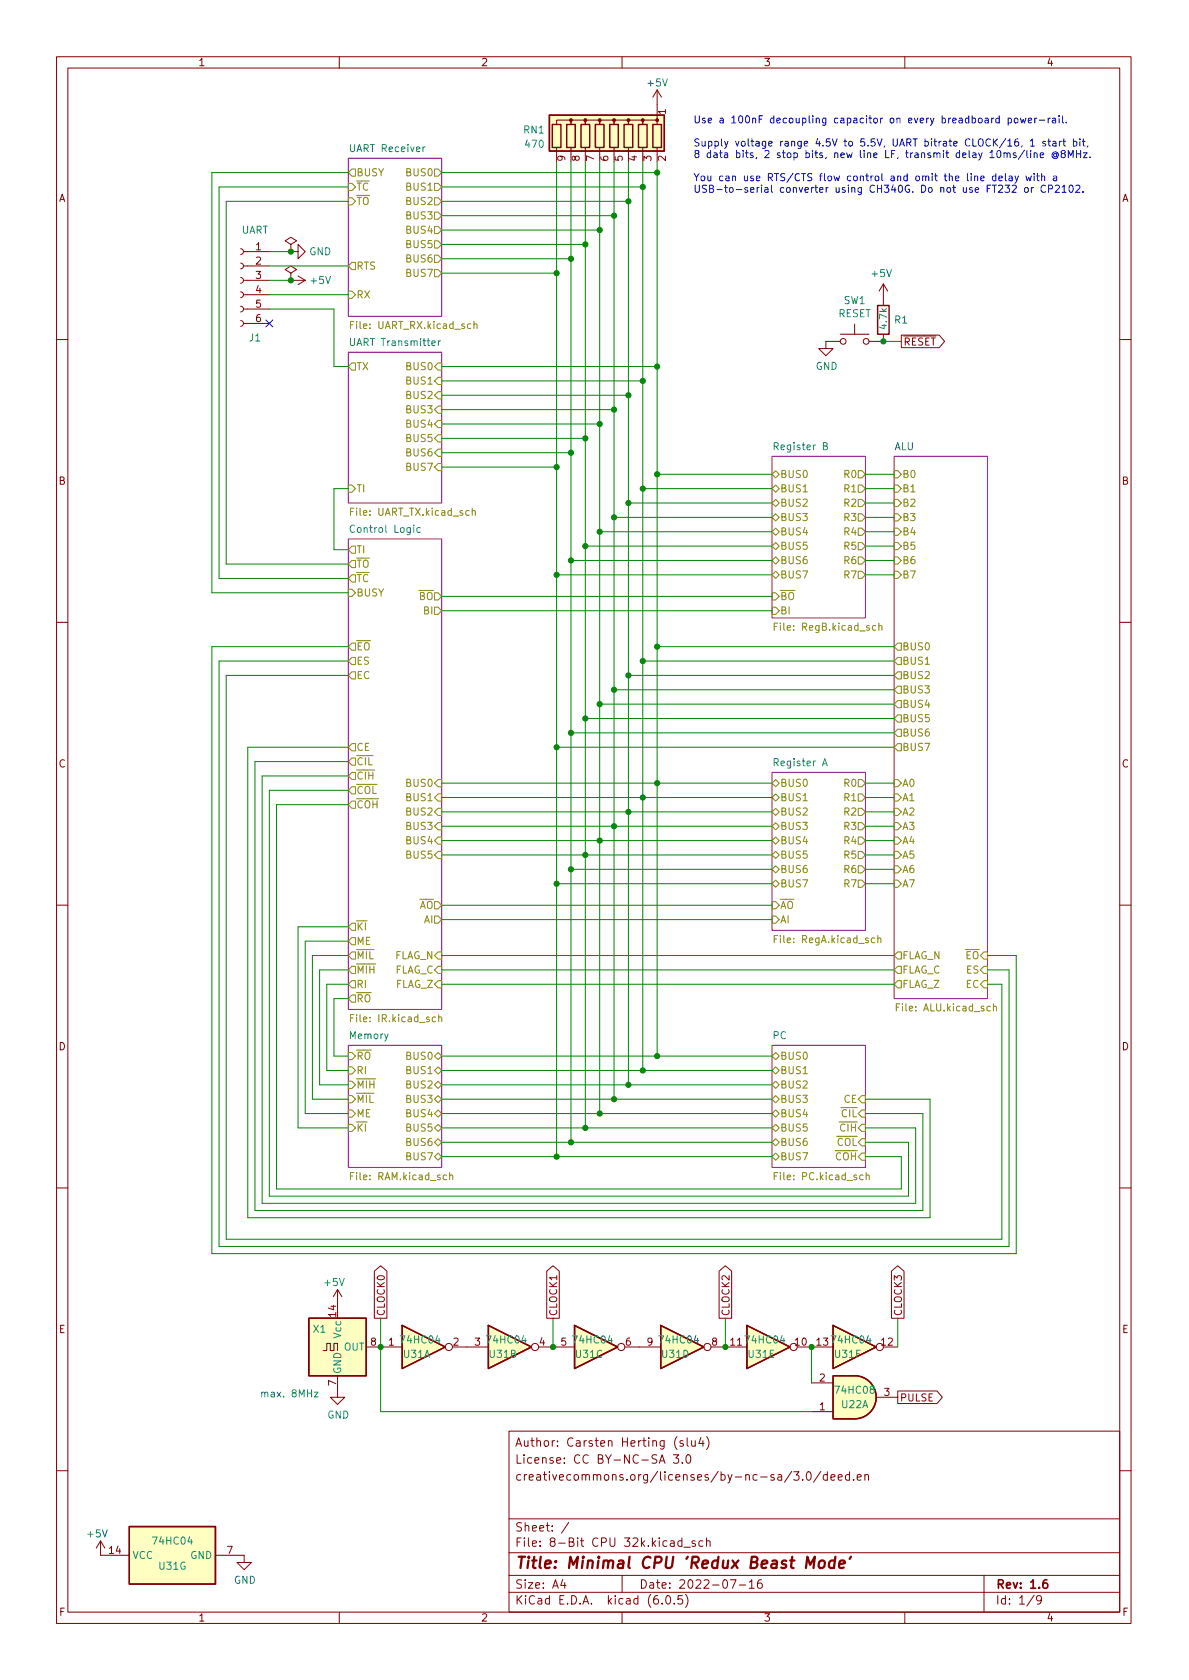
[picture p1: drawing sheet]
<svg xmlns="http://www.w3.org/2000/svg" width="210mm" height="297mm" viewBox="0 0 210 297" stroke-linecap="round" stroke-linejoin="round" font-family="sans-serif">
<g fill="none" stroke="#840000" stroke-width=".18">
<path d="M10 10h190v277h-190zM12 12h186v273h-186zM60 10v2M110 10v2M116.2 15.9l.8 1.3M116.2 15.9v5.1M116.2 15.9l-.8 1.3M160 10v2M98.4 22v-.8h2.6v.8v-.8h2.5v.8v-.8h2.5v.8v-.8h2.6v.8v-.8h2.5v.8v-.8h2.6v.8v-.8h2.5v.8M98.4 26.1v1.2M101 26.1v1.2M103.5 26.1v1.2"/>
<path d="M106 26.1v1.2M108.6 26.1v1.2M111.1 26.1v1.2M113.7 26.1v1.2M116.2 26.1v1.2M42.5 56.7l.4 .1 .2 .4-.2 .3-.4 .2M42.5 54.1l.4 .2 .2 .3-.2 .4-.4 .2M42.5 51.6l.4 .1 .2 .4-.2 .4-.4 .1M42.5 49.1l.4 .1 .2 .4-.2 .3-.4 .2M42.5 46.5l.4 .2 .2 .3-.2 .4-.4 .1M42.5 44l.4 .1 .2 .4-.2 .3-.4 .2M43.1 57.2h4.5"/>
<path d="M43.1 54.6h4.5M43.1 52.1h4.5M43.1 49.6h4.5M43.1 47h4.5M43.1 44.5h4.5M51.4 44.5h1.3v-1.3l1.3 1.3-1.3 1.3v-1.3M51.4 43.2l1.1-.6-1.1-.7-1 .7 1 .6v1.3M51.4 44.5h.1M51.4 48.3l1.1-.6-1.1-.7-1 .7 1 .6v1.3M51.4 49.6h.1M51.4 49.6h2.6M52.7 48.8l1.3 .8"/>
<path d="M54 49.6l-1.3 .7M148.6 59.1h5.1M151.1 57.3v1.8M156.2 50.2v3.8M156.2 59.1v1.3h-2.5M156.2 50.2l.8 1.3M156.2 50.2l-.8 1.3M159.4 59.3h6.7l.9 1.1-.9 1.1h-6.7zM10 60h2M148.6 60.4h-2.6v1.2h1.3l-1.3 1.3-1.2-1.3h1.2M198 60h2M10 110h2"/>
<path d="M198 110h2M10 160h2M198 160h2M10 210h2M198 210h2M57.1 238.8h.7v-1.3h.6v1.3h.7v-1.3h.6v1.3M59.7 228l-.8 1.3M59.7 228v2.5M59.7 228l.8 1.3M64.8 238.2h6.3M66.2 224.8l1.1-1 1.1 1v8.3h-2.2zM80 238.2h6.4"/>
<path d="M95.2 238.2h6.4M96.7 224.8l1.1-1 1.1 1v8.3h-2.2zM110.5 238.2h6.3M125.7 238.2h6.4M127.2 224.8l1.1-1 1.1 1v8.3h-2.2zM141 238.2h6.3M156.2 238.2h2.5M157.6 224.8l1.1-1 1.2 1v8.3h-2.3zM59.7 243.2v3.9h1.3l-1.3 1.2-1.3-1.2h1.3M90 253h108v32h-108zM116.6 258.7l.5-1.5 .5 1.5M116.7 258.3h.7"/>
<path d="M119.1 257.2h.9l-.5 .6 .4 .1v.7l-.2 .1h-.4l-.2-.1M119.7 254a1.72 1.72 0 0 0 0 2.3M120.7 258.6v.1M120.8 254.8l-.4-.1-.2 .2 .1 .2 .5 .2v.3h-.6M121.4 257.4l.3-.2a.81 .81 0 0 1 .5 .6 .81 .81 0 0 1-.3 .8l-.1 .1a.81 .81 0 0 1-.4-1.3zM121.5 254.2v1.3l.2 .2M122.3 254.7l.1 .9 .3 .1 .2-.1M122.9 254.7v1M123.9 254.1l-.3 1.1h.9M124.3 254.7v1M124.9 254a1.72 1.72 0 0 1 0 2.3M143.5 249.6h3.8"/>
<path d="M143.5 244.5h3.8M154.9 247.1h3.8M158.7 245.9h7l.9 1.2-.9 1.1h-7zM10 260h2M17.8 272.5v2.5h5.1M17.8 272.5l-.8 1.2M17.8 272.5l.7 1.2M38.1 275h5.1v1.3h1.2l-1.2 1.2-1.3-1.2h1.3M90 278.5h108M90 274.5h108M90 268.5h108M99.5 279.2l-.3 1.1h.9"/>
<path d="M99.9 279.8v1M100.6 269.1l-1.3 2M110 278.5v3M120.6 272.5l-.4-.1-.3 .3v.4l.1 .2h.6M120.6 271.9v1.5M120.9 273.6h1.2M122.9 272.5l-.3-.1-.2 .2v.2l.5 .2v.3h-.5M124.3 272.5l-.4-.1-.3 .3v.4l.1 .2h.6M124.9 272.6l.3-.2 .3 .1 .1 .9M124.9 271.9v1.5M129.2 279.3h1l-.7 1.5M132.5 279.7l.4-.4v1.5"/>
<path d="M134.7 279.3a.59 .59 0 0 0-.8 .7v.5l.2 .2 .4 .1 .2-.1 .1-.5-.1-.2-.5-.1-.3 .3M140 260.1l-1.3 2M140.4 260.2h.9l-.5 .6 .4 .1v.7l-.2 .1h-.4l-.2-.1M141.9 261.6v.1M142.7 260.4l.2-.2a.81 .81 0 0 1 .6 .6 .81 .81 0 0 1-.3 .8l-.1 .1a.81 .81 0 0 1-.4-1.3zM145.2 260.1l-1.3 2M146.3 260.8l-.4-.1-.3 .3v.4l.1 .2h.6M146.3 260.2v1.5M146.9 261.2l.8-.1-.1-.3-.4-.1-.3 .2 .1 .7h.6M148.2 261.2l.7-.1v-.3l-.5-.1-.2 .2 .1 .7h.6M150.2 260.8l-.4-.1-.3 .3v.4l.2 .2h.5M150.2 260.2v1.5"/>
<path d="M150.9 261.6v.1M151.6 261.2l.7-.1-.1-.3-.4-.1-.2 .2 .1 .7h.5M152.9 260.9l.3-.2 .3 .1 .1 .9M152.9 260.7v1M174 278.5v6.5M198 260h2M60 285v2M90 281.5h108M110 285v2M117.1 283.5v.1M117.9 282.2l.2-.1a.81 .81 0 0 1 .6 .6 .81 .81 0 0 1-.3 .8l-.2 .1a.81 .81 0 0 1-.6-.6 .81 .81 0 0 1 .3-.8zM119.2 283.5v.1"/>
<path d="M120.7 282.1h-.8v.7l.2-.1 .5 .1 .1 .2v.5l-.3 .1-.5-.1M121.2 281.9a1.72 1.72 0 0 1 0 2.3M130.7 280.2h1.2M132.5 280.8h.9M160 285v2M182.9 282l-1.3 2M184.2 282.8l-.3 .2h-.3l-.3-.2 .1-.6 .5-.1 .2 .2a.99 .99 0 0 1-.4 1.3h-.3"/>
<circle cx="149.1" cy="60.4" r=".51"/>
<circle cx="153.2" cy="60.4" r=".51"/>
<circle cx="79.4" cy="238.2" r=".63"/>
<circle cx="94.6" cy="238.2" r=".63"/>
<circle cx="109.9" cy="238.2" r=".63"/>
<circle cx="125.1" cy="238.2" r=".63"/>
<circle cx="140.3" cy="238.2" r=".63"/>
<circle cx="155.6" cy="238.2" r=".63"/>
</g>
<path d="M185.1 279.3a.59 .59 0 0 0-.7 .7v.5l.2 .2 .4 .1 .2-.1 .1-.5-.2-.2-.4-.1-.3 .3" fill="none" stroke="#840000" stroke-width=".3"/>
<path d="M142.5 277.2l.3-2 .5 1.5 .8-1.5-.2 2M144.9 276.1a.52 .52 0 0 1 .6-.2 .52 .52 0 0 1 .4 .4l-.1 .6a.55 .55 0 0 1-.5 .4 .55 .55 0 0 1-.5-.4zM147.6 276a.66 .66 0 0 0-1 .3v.6l.1 .2 .2 .1 .6-.1M147.7 275.2l-.2 2M148.4 276.6l1-.2-.1-.4-.1-.1-.6 .1-.2 1 .2 .2 .6-.1M150.5 275.2l-.3 .4" fill="none" stroke="#840000" stroke-width=".4"/>
<g fill="#fff" stroke="#fff" stroke-width=".18">
<path d="M61.6 95.3h16.5v83.2h-16.5z"/>
<path d="M61.6 62.3h16.5v26.6h-16.5z"/>
<path d="M136.5 184.8h16.5v21.6h-16.5z"/>
<path d="M136.5 136.6h16.5v27.9h-16.5z"/>
<path d="M61.6 28h16.5v27.9h-16.5z"/>
<path d="M158.1 80.7h16.5v95.9h-16.5z"/>
<path d="M136.5 80.7h16.5v28.6h-16.5z"/>
<path d="M61.6 184.8h16.5v21.6h-16.5z"/>
</g>
<path d="M61.6 28h16.5v27.9h-16.5zM61.6 62.3h16.5v26.6h-16.5zM61.6 95.3h16.5v83.2h-16.5zM136.5 80.7h16.5v28.6h-16.5zM158.1 80.7h16.5v95.9h-16.5zM136.5 136.6h16.5v27.9h-16.5zM61.6 184.8h16.5v21.6h-16.5zM136.5 184.8h16.5v21.6h-16.5z" fill="none" stroke="#840084" stroke-width=".18"/>
<g fill="none" stroke="#848400" stroke-width=".18">
<path d="M61.6 35h.6l.7 .6-.7 .6h-.6zM61.6 30.5l.6-.6h.7v1.3h-.7zM61.6 32.4h.6l.7 .7-.7 .6h-.6zM76.8 29.9h.7l.6 .6-.6 .7h-.7zM76.8 32.4h.7l.6 .7-.6 .6h-.7zM76.8 35h.7l.6 .6-.6 .6h-.7zM76.8 37.5h.7l.6 .6-.6 .7h-.7zM61.6 51.5h.6l.7 .6-.7 .6h-.6zM61.6 47l.6-.6h.7v1.3h-.7zM76.8 40h.7l.6 .7-.6 .6h-.7zM76.8 42.6h.7l.6 .6-.6 .7h-.7zM76.8 45.1h.7l.6 .7-.6 .6h-.7z"/>
<path d="M76.8 47.7h.7l.6 .6-.6 .6h-.7zM83.8 57.4l.2-.1h.3l.1 .8M83.8 56.8v1.3M61.6 64.8l.6-.6h.7v1.2h-.7zM77.5 64.2h.6v1.2h-.6l-.7-.6zM77.5 66.7h.6v1.3h-.6l-.7-.7zM77.5 69.3h.6v1.2h-.6l-.7-.6zM77.5 71.8h.6v1.3h-.6l-.7-.7zM77.5 74.3h.6v1.3h-.6l-.7-.6zM77.5 76.9h.6v1.2h-.6l-.7-.6zM77.5 79.4h.6v1.3h-.6l-.7-.7zM61.6 99.7l.6-.6h.7v1.3h-.7z"/>
<path d="M61.6 85.8h.6l.7 .6-.7 .6h-.6zM62.2 96.6h.7v1.2h-.7l-.6-.6zM77.5 82h.6v1.2h-.6l-.7-.6zM83.5 90.4l.2-.1h.3l.1 .8M83.5 89.8v1.3M136.5 86.4l.7-.6 .6 .6-.6 .6zM136.5 88.9l.7-.6 .6 .6-.6 .7zM136.5 91.5l.7-.7 .6 .7-.6 .6zM136.5 94l.7-.6 .6 .6-.6 .7zM136.5 96.6l.7-.7 .6 .7-.6 .6zM136.5 99.1l.7-.6 .6 .6-.6 .6zM137.2 83.2l.6 .7-.6 .6-.7-.6z"/>
<path d="M151.8 83.2h.6l.6 .7-.6 .6h-.6zM151.8 85.8h.6l.6 .6-.6 .6h-.6zM151.8 88.3h.6l.6 .6-.6 .7h-.6zM151.8 90.8h.6l.6 .7-.6 .6h-.6zM151.8 93.4h.6l.6 .6-.6 .7h-.6zM151.8 95.9h.6l.6 .7-.6 .6h-.6zM151.8 98.5h.6l.6 .6-.6 .6h-.6zM158.1 83.2h.6l.7 .7-.7 .6h-.6zM158.1 85.8h.6l.7 .6-.7 .6h-.6zM158.1 88.3h.6l.7 .6-.7 .7h-.6zM158.1 90.8h.6l.7 .7-.7 .6h-.6zM158.1 93.4h.6l.7 .6-.7 .7h-.6z"/>
<path d="M158.1 95.9h.6l.7 .7-.7 .6h-.6zM158.1 98.5h.6l.7 .6-.7 .6h-.6zM61.6 116.9l.6-.7h.7v1.3h-.7zM61.6 104.2h.6l.7 .6-.7 .6h-.6zM62.2 113.7h.7v1.3h-.7l-.6-.7zM62.2 118.8h.7v1.3h-.7l-.6-.7zM62.2 101.6h.7v1.3h-.7l-.6-.6zM76.8 107.4h.7l.6 .6-.6 .6h-.7zM76.8 104.8h.7l.6 .6-.6 .7h-.7zM136.5 101.6l.7-.6 .6 .6-.6 .7zM136.5 107.4h.7l.6 .6-.6 .6h-.7zM136.5 104.8h.7l.6 .6-.6 .7h-.7z"/>
<path d="M136.9 110.8h.4M137.5 110.2h-.6v1.2M151.8 101h.6l.6 .6-.6 .7h-.6zM154.9 110.7l-.4-.1-.2 .2 .1 .6h.5M155.4 110.7l.2-.1 .3 .1 .1 .7M155.4 110.2v1.2M158.1 101h.6l.7 .6-.7 .7h-.6zM158.7 113.7h.7v1.3h-.7l-.6-.7zM158.7 116.2h.7v1.3h-.7l-.6-.6zM158.7 118.8h.7v1.3h-.7l-.6-.7zM61.6 134.7l.6-.7h.7v1.3h-.7zM61.6 139.7l.6-.6h.7v1.3h-.7z"/>
<path d="M62.2 136.6h.7v1.2h-.7l-.6-.6zM62.2 131.5h.7v1.3h-.7l-.6-.7zM77.5 137.8h.6v1.3h-.6l-.7-.6zM136.5 138.5l.7-.7 .6 .7-.6 .6zM151.8 137.8h.6l.6 .7-.6 .6h-.6zM158.1 137.8h.6l.7 .7-.7 .6h-.6zM158.7 121.3h.7v1.3h-.7l-.6-.6zM158.7 123.9h.7v1.2h-.7l-.6-.6zM158.7 126.4h.7v1.3h-.7l-.6-.7zM158.7 128.9h.7v1.3h-.7l-.6-.6zM158.7 131.5h.7v1.3h-.7l-.6-.7zM62.2 141.6h.7v1.3h-.7l-.6-.6z"/>
<path d="M76.8 159.4h.7l.6 .7-.6 .6h-.7zM77.5 140.4h.6v1.2h-.6l-.7-.6zM77.5 142.9h.6v1.3h-.6l-.7-.7zM77.5 145.5h.6v1.2h-.6l-.7-.6zM77.5 148h.6v1.3h-.6l-.7-.7zM77.5 150.5h.6v1.3h-.6l-.7-.6zM136.5 141l.7-.6 .6 .6-.6 .6zM136.5 143.5l.7-.6 .6 .6-.6 .7zM136.5 146.1l.7-.6 .6 .6-.6 .6zM136.5 148.6l.7-.6 .6 .6-.6 .7zM136.5 151.2l.7-.7 .6 .7-.6 .6zM136.5 153.7l.7-.6 .6 .6-.6 .6z"/>
<path d="M136.5 156.2l.7-.6 .6 .6-.6 .7zM136.5 159.4h.7l.6 .7-.6 .6h-.7zM151.8 140.4h.6l.6 .6-.6 .6h-.6zM151.8 142.9h.6l.6 .6-.6 .7h-.6zM151.8 145.5h.6l.6 .6-.6 .6h-.6zM151.8 148h.6l.6 .6-.6 .7h-.6zM151.8 150.5h.6l.6 .7-.6 .6h-.6zM151.8 153.1h.6l.6 .6-.6 .6h-.6zM151.8 155.6h.6l.6 .6-.6 .7h-.6zM158.1 140.4h.6l.7 .6-.7 .6h-.6zM158.1 142.9h.6l.7 .6-.7 .7h-.6zM158.1 145.5h.6l.7 .6-.7 .6h-.6z"/>
<path d="M158.1 148h.6l.7 .6-.7 .7h-.6zM158.1 150.5h.6l.7 .7-.7 .6h-.6zM158.1 153.1h.6l.7 .6-.7 .6h-.6zM158.1 155.6h.6l.7 .6-.7 .7h-.6zM61.6 176.6l.6-.7h.7v1.3h-.7zM61.6 163.9l.6-.7h.7v1.3h-.7zM61.6 168.9l.6-.6h.7v1.3h-.7zM61.6 174l.6-.6h.7v1.3h-.7zM62 180h.4M62.2 170.9h.7v1.2h-.7l-.6-.6zM62.2 165.8h.7v1.2h-.7l-.6-.6zM62.6 179.4h-.6v1.3"/>
<path d="M76.8 162h.7l.6 .6-.6 .6h-.7zM77.5 170.9h.6v1.2h-.6l-.7-.6zM77.5 168.3h.6v1.3h-.6l-.7-.7zM77.5 173.4h.6v1.3h-.6l-.7-.7zM77.6 179.9l.2-.1 .3 .1v.8M77.6 179.4v1.3M136.5 162h.7l.6 .6-.6 .6h-.7zM136.9 166h.4M137.5 165.4h-.6v1.3M154.7 165.9l-.4-.1-.2 .3 .1 .5h.5M155.2 166l.2-.2 .3 .1 .1 .8M155.2 165.4v1.3"/>
<path d="M158.7 170.9h.7v1.2h-.7l-.6-.6zM158.7 173.4h.7v1.3h-.7l-.6-.7zM158.7 168.3h.7v1.3h-.7l-.6-.7zM174 170.9h.6v1.2h-.6l-.6-.6zM174 173.4h.6v1.3h-.6l-.6-.7zM175.1 178l-.3-.1-.3 .2 .1 .6h.5M175.7 178l.2-.1 .3 .1v.7M175.7 177.5v1.2M61.6 186.1h.6l.7 .6-.7 .7h-.6zM61.6 196.3h.6l.7 .6-.7 .6h-.6zM61.6 191.2h.6l.7 .6-.7 .6h-.6zM61.6 198.8h.6l.7 .6-.7 .7h-.6z"/>
<path d="M61.6 193.7h.6l.7 .6-.7 .7h-.6zM61.6 188.6h.6l.7 .7-.7 .6h-.6zM76.8 186.7l.7-.6 .6 .6-.6 .7zM76.8 189.3l.7-.7 .6 .7-.6 .6zM76.8 191.8l.7-.6 .6 .6-.6 .6zM76.8 194.3l.7-.6 .6 .6-.6 .7zM76.8 196.9l.7-.6 .6 .6-.6 .6zM76.8 199.4l.7-.6 .6 .6-.6 .7zM136.5 186.7l.7-.6 .6 .6-.6 .7zM136.5 189.3l.7-.7 .6 .7-.6 .6zM136.5 191.8l.7-.6 .6 .6-.6 .6zM136.5 194.3l.7-.6 .6 .6-.6 .7z"/>
<path d="M136.5 196.9l.7-.6 .6 .6-.6 .6zM136.5 199.4l.7-.6 .6 .6-.6 .7zM151.8 194.3l.6-.6h.6v1.3h-.6zM152.4 196.3h.6v1.2h-.6l-.6-.6zM76.8 202l.7-.7 .6 .7-.6 .6zM76.8 204.5l.7-.6 .6 .6-.6 .6zM79.5 207.9l.2-.2 .3 .1 .1 .8M79.5 207.3v1.3M136.5 202l.7-.7 .6 .7-.6 .6zM136.5 204.5l.7-.6 .6 .6-.6 .6zM136.9 207.9h.4M137.5 207.3h-.6v1.3"/>
<path d="M152.4 201.3h.6v1.3h-.6l-.6-.6zM153.2 207.9l.2-.2 .3 .1v.8M153.2 207.3v1.3"/>
</g>
<path d="M75.2 26l-.4 .2M77.5 60.3v.8M77.9 60.3l-.4 .2M145.6 78.9l.6-.1 .1-.2-.1-.2-.6-.1v1.2h.5l.2-.1v-.3l-.3-.2M74.3 93.3h-.3l-.3 .2 .1 .6h.5M145.4 135.4l.5-1.3 .4 1.3M145.6 135h.6M55.6 246.1h.7l-.7 .9h.7" fill="none" stroke="#008484" stroke-width=".18"/>
<g fill="#ffffc2" stroke="#ffffc2" stroke-width=".18">
<path d="M22.9 269.9h15.2v10.2h-15.2z"/>
<path d="M54.6 233.1h10.2v10.1h-10.2z"/>
<path d="M151.1 243.2a3.8 3.8 0 0 1 3.8 3.9 3.8 3.8 0 0 1-3.8 3.8z"/>
<path d="M147.3 243.2h3.8v7.7h-3.8z"/>
<path d="M132.1 234.4l7.6 3.8-7.6 3.8z"/>
<path d="M147.3 234.4l7.6 3.8-7.6 3.8z"/>
<path d="M71.1 234.4l7.6 3.8-7.6 3.8z"/>
<path d="M86.4 234.4l7.6 3.8-7.6 3.8z"/>
<path d="M116.8 234.4l7.7 3.8-7.7 3.8z"/>
<path d="M101.6 234.4l7.6 3.8-7.6 3.8z"/>
<path d="M97.2 20.4h20.3v6.3h-20.3z"/>
</g>
<g fill="none" stroke="#840000" stroke-width=".25">
<path d="M97.2 20.4h20.3v6.3h-20.3zM97.7 22h1.5v4.1h-1.5zM100.2 22h1.5v4.1h-1.5zM102.7 22h1.6v4.1h-1.6zM105.3 22h1.5v4.1h-1.5zM107.8 22h1.5v4.1h-1.5zM110.4 22h1.5v4.1h-1.5zM112.9 22h1.5v4.1h-1.5zM115.4 22h1.6v4.1h-1.6zM155.2 54h2v5.1h-2zM54.6 233.1h10.2v10.1h-10.2zM71.1 234.4l7.6 3.8-7.6 3.8z"/>
<path d="M86.4 234.4l7.6 3.8-7.6 3.8zM101.6 234.4l7.6 3.8-7.6 3.8zM116.8 234.4l7.7 3.8-7.7 3.8zM132.1 234.4l7.6 3.8-7.6 3.8zM147.3 234.4l7.6 3.8-7.6 3.8zM147.3 243.2h3.8a3.8 3.8 0 0 1 3.8 3.9 3.8 3.8 0 0 1-3.8 3.8h-3.8zM22.9 269.9h15.2v10.2h-15.2z"/>
</g>
<g fill="#840000" stroke="#840000" stroke-width=".18">
<circle cx="116.2" cy="21.2" r=".25"/>
<circle cx="113.7" cy="21.2" r=".25"/>
<circle cx="111.1" cy="21.2" r=".25"/>
<circle cx="108.6" cy="21.2" r=".25"/>
<circle cx="106" cy="21.2" r=".25"/>
<circle cx="103.5" cy="21.2" r=".25"/>
<circle cx="101" cy="21.2" r=".25"/>
</g>
<g fill="none" stroke="#0000c2" stroke-width=".18">
<path d="M173.4 31.5l.6-.1v-.2l-.4-.1-.2 .2 .1 .6h.5M175.7 20.9l-.3 .2M176.1 31.2l-.4-.1-.2 .3 .1 .5h.5M176.1 30.7v1.3M176.6 31.5l.6-.1v-.2l-.4-.1-.2 .2 .1 .6h.5M176.7 21l-.4-.1-.2 .2 .1 .6h.5M176.7 20.5v1.2M177.5 27.1l.2-.1 .3 .1 .1 .8M177.7 32.7h.8l-.4 .5 .4 .1v.6l-.2 .1-.6-.1M177.8 30.7v1.1l.2 .2M178.1 27.2l.2-.2 .3 .1v.8M178.2 25.8h.7"/>
<path d="M178.3 21l.3-.1 .3 .2-.1 .6h-.5M178.3 20.9v1.3M178.5 31.2h.4l.1 .8M179 31.4l-.4 .1-.2 .2 .2 .3 .4-.1M179 32.9l.5-.2 .2 .4-.8 .9h.8M179.5 21l.3-.1 .2 .2v.4l-.2 .2h-.3l-.1-.2zM179.5 31.1l.3 .9M179.7 27.1l-.3-.1-.2 .2v.2l.5 .1v.3h-.5M180 24.6h-.3a.86 .86 0 0 0 0 1.2l.4-.1v-.4l-.2-.3h-.2l-.3 .3M180.1 31.1l-.4 1.2-.2 .1M180.4 20.9l.3 .8 .2-.6 .3 .6 .2-.8M180.7 25.8l-.1 .2"/>
<path d="M181.2 26.5l-1.1 1.7M181.3 33.2h.3l.2 .2v.4l-.2 .2-.3-.1-.1-.1zM181.4 31.1l.3 .9 .2-.6 .2 .6 .3-.9M181.6 26.6v1.1l.2 .2M181.8 21.3l.6-.1v-.2l-.4-.1-.2 .2 .1 .6h.5M182.2 24.9l.4-.3v1.2M182.2 25.8h.7M182.3 26.6v.1M182.3 27v.9M182.4 33.2v.8M182.7 33.2l-.3 .2M182.9 27.1l.1-.1 .3 .1 .1 .8"/>
<path d="M182.9 30.7v.1M182.9 27v.9M182.9 31.1v.9M183 20.9v.8M183.3 31.1h.5M183.3 20.9l-.3 .2M183.5 30.7v1.1l.3 .2M183.8 21.3h.9M184 27.4l.6-.1-.1-.2-.4-.1-.1 .2v.6h.5M184.2 31.2l.2-.1 .3 .1v.8M184.2 30.7v1.3M184.9 25h-.3l-.2 .2v.1l.5 .2v.3h-.5"/>
<path d="M184.9 32.9a.6 .6 0 0 0-.9 .4 .6 .6 0 0 0 .6 .7l.3-.1M185.3 25h.5M185.3 20.9v.8M185.4 33.4l.6-.1 .1-.1v-.3l-.7-.2v1.3M185.5 24.6v1l.3 .2M185.7 20.9l-.4 .2M186.1 21h.5l.1 .7M186.2 25h.5v.8M186.3 31.2h.5l.1 .8M186.6 32.9l.5-.2 .2 .4-.7 .9h.7M186.7 21.2l-.4 .1-.2 .1 .2 .3h.4M186.7 25.3h-.4l-.2 .2 .2 .3h.4"/>
<path d="M186.9 27.3a.3 .3 0 0 0-.5-.1 .3 .3 0 0 0 0 .5 .3 .3 0 0 0 .5-.1M186.9 27.1v.5l.1 .1a.55 .55 0 0 0-.3-.9 .55 .55 0 0 0-.7 .6 .61 .61 0 0 0 .4 .6 .61 .61 0 0 0 .6-.1M186.9 31.4l-.5 .1-.1 .2 .1 .3 .5-.1M187.3 20.5v.1M187.3 20.9v.8M187.3 25v.8M187.7 25l-.4 .2M187.8 33.1l.4-.4v1.3M187.8 34h.8M187.9 20.5v1.1l.2 .1M187.9 27.1l-.3-.2 .1-.2 .2-.1 .3 .1 .2 .1-.1 .2-.5 .2-.2 .2 .1 .4 .2 .1h.2l.3-.3v-.2l-.3-.3M187.9 25h.5"/>
<path d="M188.1 24.6v1l.3 .2M188.6 21.6v.1M188.9 27.9v-1.3l.4 .9 .5-.9v1.3M189.2 32.8l.1-.1a.68 .68 0 0 1 .5 .7 .68 .68 0 0 1-.5 .6 .85 .85 0 0 1-.1-1.2zM189.8 25h.4l.2 .2-.1 .6h-.5M189.8 24.6v1.2M190.2 32.9l.5-.2 .3 .4-.8 .9h.8M190.4 26.6v1.3M190.4 27.2h.7M191 24.6v.1M191 25v.8M191.1 26.6v1.3"/>
<path d="M191.4 25h.5M191.5 33.9v.1M191.6 24.6v1l.3 .2M191.6 27h.6l-.6 .9h.6M192.4 25.8l-.2 .2M192.7 27.8v.1"/>
</g>
<g fill="none" stroke="#008400" stroke-width=".18">
<path d="M61.6 33.1h-22.9v69.2h22.9M61.6 30.5h-24.1v74.3h24.1M61.6 35.6h-21.6v64.1h21.6M78.1 35.6h33M78.1 30.5h38.1M78.1 33.1h35.6M78.1 38.1h30.5M98.4 28.6v175.9M101 28.6v173.4M103.5 28.6v170.8M106 28.6v168.3M108.6 28.6v165.7"/>
<path d="M111.1 28.6v163.2M113.7 28.6v160.7M116.2 28.6v158.1M47.6 54.6h11.5v10.2h2.5M47.6 44.5h3.8M47.6 49.6h3.8M47.6 52.1h14M47.6 47h14M78.1 43.2h25.4M78.1 45.8h22.9M78.1 40.7h27.9M78.1 48.3h20.3"/>
<path d="M78.1 64.8h38.1M78.1 77.5h25.4M78.1 69.9h33M78.1 72.4h30.5M78.1 75h27.9M78.1 67.3h35.6M156.2 60.4h3.2M61.6 86.4h-2.5v10.8h2.5M78.1 80h22.9M78.1 82.6h20.3M101 99.1h35.5M103.5 96.6h33"/>
<path d="M106 94h30.5M108.6 91.5h27.9M111.1 88.9h25.4M113.7 86.4h22.8M116.2 83.9h20.3M153 83.9h5.1M153 91.5h5.1M153 88.9h5.1M153 86.4h5.1M153 94h5.1M153 99.1h5.1M153 96.6h5.1"/>
<path d="M61.6 116.9h-22.9v103.5h139.7v-48.9h-3.8M61.6 119.4h-21.6v99.7h137.2v-45.1h-2.6M61.6 114.3h-24.1v107.4h142.2v-52.8h-5.1M78.1 105.4h58.4M78.1 108h58.4M98.4 101.6h38.1M111.1 119.4h47M113.7 116.9h44.4M116.2 114.3h41.9M153 101.6h5.1M61.6 134.7h-16.5v79.3h118.1v-17.1h-10.2M61.6 132.1h-17.8v83.2h120.7v-21h-11.5"/>
<path d="M61.6 137.2h-15.2v75.6h115.5v-13.4h-8.9M61.6 139.7h-14v71.8h113.1v-9.5h-7.7M78.1 138.5h58.4M98.4 132.1h59.7M101 129.6h57.1M103.5 127h54.6M106 124.5h52.1M108.6 122h49.5M153 138.5h5.1M61.6 142.3h-12.7v67.9h110.5v-5.7h-6.4M78.1 146.1h58.4M78.1 151.2h58.4"/>
<path d="M78.1 148.6h58.4M78.1 141h58.4M78.1 143.5h58.4M98.4 156.2h38.1M101 153.7h35.5M153 146.1h5.1M153 151.2h5.1M153 153.7h5.1M153 156.2h5.1M153 148.6h5.1M153 141h5.1M153 143.5h5.1"/>
<path d="M61.6 176.6h-2.5v10.1h2.5M61.6 166.4h-7.6v30.5h7.6M61.6 168.9h-6.4v25.4h6.4M61.6 174h-3.8v15.3h3.8M61.6 171.5h-5.1v20.3h5.1M61.6 163.9h-8.9v35.5h8.9M78.1 160.1h58.4M78.1 162.6h58.4M78.1 174h80M78.1 171.5h80M78.1 168.9h80M78.1 186.7h58.4"/>
<path d="M78.1 196.9h58.4M78.1 194.3h58.4M78.1 189.3h58.4M78.1 191.8h58.4M78.1 199.4h58.4M78.1 202h58.4M78.1 204.5h58.4M67.3 233.1v16.5h76.2M97.8 233.1v5.1M128.3 233.1v5.1M143.5 238.2v6.3M158.7 233.1v5.1"/>
</g>
<path d="M47 56.6l1.2 1.2M48.2 56.6l-1.2 1.2" fill="none" stroke="#000084" stroke-width=".18"/>
<g fill="#008400" stroke="#008400" stroke-width=".18">
<circle cx="111.1" cy="191.8" r=".46"/>
<circle cx="108.6" cy="194.3" r=".46"/>
<circle cx="116.2" cy="186.7" r=".46"/>
<circle cx="113.7" cy="189.3" r=".46"/>
<circle cx="101" cy="202" r=".46"/>
<circle cx="98.4" cy="204.5" r=".46"/>
<circle cx="111.1" cy="143.5" r=".46"/>
<circle cx="116.2" cy="138.5" r=".46"/>
<circle cx="108.6" cy="146.1" r=".46"/>
<circle cx="113.7" cy="141" r=".46"/>
<circle cx="98.4" cy="156.2" r=".46"/>
<circle cx="106" cy="148.6" r=".46"/>
<circle cx="103.5" cy="151.2" r=".46"/>
<circle cx="101" cy="153.7" r=".46"/>
<circle cx="98.4" cy="132.1" r=".46"/>
<circle cx="108.6" cy="122" r=".46"/>
<circle cx="106" cy="124.5" r=".46"/>
<circle cx="113.7" cy="116.9" r=".46"/>
<circle cx="116.2" cy="114.3" r=".46"/>
<circle cx="111.1" cy="119.4" r=".46"/>
<circle cx="101" cy="129.6" r=".46"/>
<circle cx="103.5" cy="127" r=".46"/>
<circle cx="128.3" cy="238.2" r=".46"/>
<circle cx="143.5" cy="238.2" r=".46"/>
<circle cx="106" cy="196.9" r=".46"/>
<circle cx="103.5" cy="199.4" r=".46"/>
<circle cx="67.3" cy="238.2" r=".46"/>
<circle cx="97.8" cy="238.2" r=".46"/>
<circle cx="108.6" cy="72.4" r=".46"/>
<circle cx="111.1" cy="69.9" r=".46"/>
<circle cx="116.2" cy="64.8" r=".46"/>
<circle cx="113.7" cy="86.4" r=".46"/>
<circle cx="116.2" cy="83.9" r=".46"/>
<circle cx="156.2" cy="60.4" r=".46"/>
<circle cx="106" cy="75" r=".46"/>
<circle cx="113.7" cy="67.3" r=".46"/>
<circle cx="101" cy="45.8" r=".46"/>
<circle cx="111.1" cy="35.6" r=".46"/>
<circle cx="116.2" cy="30.5" r=".46"/>
<circle cx="113.7" cy="33.1" r=".46"/>
<circle cx="108.6" cy="38.1" r=".46"/>
<circle cx="106" cy="40.7" r=".46"/>
<circle cx="103.5" cy="43.2" r=".46"/>
<circle cx="98.4" cy="82.6" r=".46"/>
<circle cx="98.4" cy="101.6" r=".46"/>
<circle cx="101" cy="80" r=".46"/>
<circle cx="98.4" cy="48.3" r=".46"/>
<circle cx="51.4" cy="49.6" r=".46"/>
<circle cx="51.4" cy="44.5" r=".46"/>
<circle cx="101" cy="99.1" r=".46"/>
<circle cx="106" cy="94" r=".46"/>
<circle cx="108.6" cy="91.5" r=".46"/>
<circle cx="103.5" cy="96.6" r=".46"/>
<circle cx="111.1" cy="88.9" r=".46"/>
<circle cx="103.5" cy="77.5" r=".46"/>
</g>
<text font-size="2.8" fill="#840000" x="91" y="277.3">Title: Minimal CPU 'Redux Beast Mode'</text>
<g font-size="2.1" fill="#840000">
<text x="91" y="255.8">Author: Carsten Herting (slu4)</text>
<text x="91" y="261.8">creativecommons.org/licenses/by-nc-sa/3.0/deed.en</text>
<text x="91" y="258.8">License: CC BY-NC-SA 3.0</text>
<text x="91" y="273.5">File: 8-Bit CPU 32k.kicad_sch</text>
<text x="91" y="270.8">Sheet: /</text>
<text x="91" y="280.9">Size: A4</text>
<text x="113" y="280.9">Date: 2022-07-16</text>
<text x="176" y="280.9">Rev: 1.6</text>
<text x="91" y="283.7">KiCad E.D.A. kicad (6.0.5)</text>
<text x="176" y="283.7">Id: 1/9</text>
</g>
<g font-size="1.8" fill="#840000">
<text x="35" y="11.7">1</text>
<text x="85" y="11.7">2</text>
<text x="135" y="11.7">3</text>
<text x="185" y="11.7">4</text>
<text x="117.7" y="20.2" transform="rotate(-90 117.7 20.2)">1</text>
<text x="99.9" y="28.5" transform="rotate(-90 99.9 28.5)">9</text>
<text x="102.5" y="28.5" transform="rotate(-90 102.5 28.5)">8</text>
<text x="105" y="28.5" transform="rotate(-90 105 28.5)">7</text>
<text x="107.6" y="28.5" transform="rotate(-90 107.6 28.5)">6</text>
<text x="110.1" y="28.5" transform="rotate(-90 110.1 28.5)">5</text>
<text x="112.6" y="28.5" transform="rotate(-90 112.6 28.5)">4</text>
<text x="115.2" y="28.5" transform="rotate(-90 115.2 28.5)">3</text>
<text x="117.7" y="28.5" transform="rotate(-90 117.7 28.5)">2</text>
<text x="10.3" y="35.7">A</text>
<text x="198.4" y="35.7">A</text>
<text x="45.2" y="44.2">1</text>
<text x="45.2" y="46.8">2</text>
<text x="45.2" y="49.3">3</text>
<text x="45.2" y="51.9">4</text>
<text x="45.2" y="54.4">5</text>
<text x="45.2" y="56.9">6</text>
<text x="159.7" y="61.1">~{RESET}</text>
<text x="10.3" y="85.7">B</text>
<text x="198.4" y="85.7">B</text>
<text x="10.3" y="135.7">C</text>
<text x="198.4" y="135.7">C</text>
<text x="10.3" y="185.7">D</text>
<text x="198.4" y="185.7">D</text>
<text x="59.4" y="232.8" transform="rotate(-90 59.4 232.8)">14</text>
<text x="68" y="232.8" transform="rotate(-90 68 232.8)">CLOCK0</text>
<text x="98.5" y="232.8" transform="rotate(-90 98.5 232.8)">CLOCK1</text>
<text x="129" y="232.8" transform="rotate(-90 129 232.8)">CLOCK2</text>
<text x="159.5" y="232.8" transform="rotate(-90 159.5 232.8)">CLOCK3</text>
<text x="10.4" y="235.7">E</text>
<text x="65.5" y="237.9">8</text>
<text x="68.7" y="237.9">1</text>
<text x="80.2" y="237.9">2</text>
<text x="84" y="237.9">3</text>
<text x="95.4" y="237.9">4</text>
<text x="99.2" y="237.9">5</text>
<text x="110.6" y="237.9">6</text>
<text x="114.4" y="237.9">9</text>
<text x="125.9" y="237.9">8</text>
<text x="129.2" y="237.9">11</text>
<text x="140.6" y="237.9">10</text>
<text x="144.4" y="237.9">13</text>
<text x="155.9" y="237.9">12</text>
<text x="198.4" y="235.7">E</text>
<text x="59.4" y="245" transform="rotate(-90 59.4 245)">7</text>
<text x="144.9" y="244.3">2</text>
<text x="144.9" y="249.3">1</text>
<text x="156.4" y="246.8">3</text>
<text x="159.1" y="247.8">PULSE</text>
<text x="19.3" y="274.7">14</text>
<text x="40.1" y="274.7">7</text>
<text x="10.4" y="285.7">F</text>
<text x="35" y="286.7">1</text>
<text x="85" y="286.7">2</text>
<text x="135" y="286.7">3</text>
<text x="185" y="286.7">4</text>
<text x="198.5" y="285.7">F</text>
</g>
<g font-size="1.8" fill="#008484">
<text x="114.6" y="15.3">+5V</text>
<text x="92.6" y="23.6">RN1</text>
<text x="62.1" y="26.9">UART Receiver</text>
<text x="93" y="26.1">470</text>
<text x="42.6" y="41.3">UART</text>
<text x="54.7" y="45.1">GND</text>
<text x="55" y="50.2">+5V</text>
<text x="149.2" y="53.8">SW1</text>
<text x="154.2" y="49">+5V</text>
<text x="148.2" y="56.1">RESET</text>
<text x="156.8" y="58.1" transform="rotate(-90 156.8 58.1)">4.7k</text>
<text x="158.2" y="57.2">R1</text>
<text x="44.1" y="60.4">J1</text>
<text x="62.3" y="61.2">UART Transmitter</text>
<text x="144.2" y="65.4">GND</text>
<text x="137.2" y="79.6">Register B</text>
<text x="158.1" y="79.6">ALU</text>
<text x="62.4" y="94.2">Control Logic</text>
<text x="137.1" y="135.5">Register A</text>
<text x="61.9" y="183.7">Memory</text>
<text x="136.6" y="183.7">PC</text>
<text x="57.5" y="227.4">+5V</text>
<text x="55.4" y="235.6">X1</text>
<text x="60.3" y="236.5" transform="rotate(-90 60.3 236.5)">Vcc</text>
<text x="60.8" y="238.8">OUT</text>
<text x="71.1" y="237.5">74HC04</text>
<text x="86.3" y="237.5">74HC04</text>
<text x="101.5" y="237.5">74HC04</text>
<text x="116.8" y="237.5">74HC04</text>
<text x="132" y="237.5">74HC04</text>
<text x="147.3" y="237.5">74HC04</text>
<text x="60.3" y="243" transform="rotate(-90 60.3 243)">GND</text>
<text x="71.4" y="240.1">U31A</text>
<text x="86.6" y="240.1">U31B</text>
<text x="101.9" y="240.1">U31C</text>
<text x="117.1" y="240.1">U31D</text>
<text x="132.4" y="240.1">U31E</text>
<text x="147.7" y="240.1">U31F</text>
<text x="46.6" y="247.1">max. 8MHz</text>
<text x="57.9" y="250.8">GND</text>
<text x="147.9" y="246.4">74HC08</text>
<text x="148.9" y="249">U22A</text>
<text x="15.5" y="271.8">+5V</text>
<text x="23.4" y="275.6">VCC</text>
<text x="27.2" y="273.1">74HC04</text>
<text x="33.7" y="275.6">GND</text>
<text x="28.2" y="277.5">U31G</text>
<text x="41.3" y="280">GND</text>
</g>
<g font-size="1.8" fill="#0000c2">
<text x="122.6" y="21.8">Use a 100nF decoupling capacitor on every breadboard power-rail.</text>
<text x="122.6" y="25.9">Supply voltage range 4.5V to 5.5V, UART bitrate CLOCK/16, 1 start bit,</text>
<text x="122.6" y="27.9">8 data bits, 2 stop bits, new line LF, transmit delay 10ms/line @8MHz.</text>
<text x="122.6" y="32">You can use RTS/CTS flow control and omit the line delay with a</text>
<text x="122.6" y="34.1">USB-to-serial converter using CH340G. Do not use FT232 or CP2102.</text>
</g>
<g font-size="1.8" fill="#848400">
<text x="63" y="31.2">BUSY</text>
<text x="63" y="33.7">~{TC}</text>
<text x="72" y="31.2">BUS0</text>
<text x="72" y="33.7">BUS1</text>
<text x="63" y="36.2">~{TO}</text>
<text x="72" y="36.2">BUS2</text>
<text x="72" y="38.8">BUS3</text>
<text x="72" y="41.3">BUS4</text>
<text x="63" y="47.7">RTS</text>
<text x="72" y="43.9">BUS5</text>
<text x="72" y="46.4">BUS6</text>
<text x="63" y="52.7">RX</text>
<text x="72" y="48.9">BUS7</text>
<text x="62.4" y="58.2">File: UART_RX.kicad_sch</text>
<text x="63" y="65.4">TX</text>
<text x="72" y="65.4">BUS0</text>
<text x="72" y="68">BUS1</text>
<text x="72" y="70.5">BUS2</text>
<text x="72" y="73.1">BUS3</text>
<text x="72" y="75.6">BUS4</text>
<text x="72" y="78.1">BUS5</text>
<text x="72" y="80.7">BUS6</text>
<text x="72" y="83.2">BUS7</text>
<text x="63" y="87">TI</text>
<text x="137.9" y="84.5">BUS0</text>
<text x="137.9" y="87">BUS1</text>
<text x="137.9" y="89.6">BUS2</text>
<text x="149.4" y="84.5">R0</text>
<text x="149.4" y="87">R1</text>
<text x="149.4" y="89.6">R2</text>
<text x="159.5" y="84.5">B0</text>
<text x="159.5" y="87">B1</text>
<text x="159.5" y="89.6">B2</text>
<text x="62.3" y="91.2">File: UART_TX.kicad_sch</text>
<text x="137.9" y="92.1">BUS3</text>
<text x="137.9" y="94.7">BUS4</text>
<text x="149.4" y="92.1">R3</text>
<text x="149.4" y="94.7">R4</text>
<text x="159.5" y="92.1">B3</text>
<text x="159.5" y="94.7">B4</text>
<text x="63" y="97.8">TI</text>
<text x="63" y="100.4">~{TO}</text>
<text x="137.9" y="97.2">BUS5</text>
<text x="137.9" y="99.7">BUS6</text>
<text x="149.4" y="97.2">R5</text>
<text x="149.4" y="99.7">R6</text>
<text x="159.5" y="97.2">B5</text>
<text x="159.5" y="99.7">B6</text>
<text x="63" y="105.4">BUSY</text>
<text x="63" y="102.9">~{TC}</text>
<text x="72.7" y="106.1">~{BO}</text>
<text x="137.9" y="102.3">BUS7</text>
<text x="137.9" y="106.1">~{BO}</text>
<text x="149.4" y="102.3">R7</text>
<text x="159.5" y="102.3">B7</text>
<text x="75" y="108.6">BI</text>
<text x="137.5" y="111.5">File: RegB.kicad_sch</text>
<text x="137.9" y="108.6">BI</text>
<text x="63" y="115">~{EO}</text>
<text x="63" y="117.5">ES</text>
<text x="159.5" y="115">BUS0</text>
<text x="159.5" y="117.5">BUS1</text>
<text x="63" y="120.1">EC</text>
<text x="159.5" y="120.1">BUS2</text>
<text x="159.5" y="122.6">BUS3</text>
<text x="159.5" y="125.1">BUS4</text>
<text x="159.5" y="127.7">BUS5</text>
<text x="159.5" y="130.2">BUS6</text>
<text x="63" y="135.3">~{CIL}</text>
<text x="63" y="137.8">~{CIH}</text>
<text x="63" y="132.8">CE</text>
<text x="159.5" y="132.8">BUS7</text>
<text x="63" y="142.9">~{COH}</text>
<text x="63" y="140.4">~{COL}</text>
<text x="72" y="139.1">BUS0</text>
<text x="72" y="141.6">BUS1</text>
<text x="137.9" y="139.1">BUS0</text>
<text x="137.9" y="141.6">BUS1</text>
<text x="149.4" y="139.1">R0</text>
<text x="149.4" y="141.6">R1</text>
<text x="159.5" y="139.1">A0</text>
<text x="159.5" y="141.6">A1</text>
<text x="72" y="144.2">BUS2</text>
<text x="72" y="146.7">BUS3</text>
<text x="72" y="149.3">BUS4</text>
<text x="137.9" y="144.2">BUS2</text>
<text x="137.9" y="146.7">BUS3</text>
<text x="137.9" y="149.3">BUS4</text>
<text x="149.4" y="144.2">R2</text>
<text x="149.4" y="146.7">R3</text>
<text x="149.4" y="149.3">R4</text>
<text x="159.5" y="144.2">A2</text>
<text x="159.5" y="146.7">A3</text>
<text x="159.5" y="149.3">A4</text>
<text x="72" y="151.8">BUS5</text>
<text x="137.9" y="151.8">BUS5</text>
<text x="137.9" y="154.3">BUS6</text>
<text x="149.4" y="151.8">R5</text>
<text x="149.4" y="154.3">R6</text>
<text x="159.5" y="151.8">A5</text>
<text x="159.5" y="154.3">A6</text>
<text x="72.7" y="160.7">~{AO}</text>
<text x="137.9" y="156.9">BUS7</text>
<text x="137.9" y="160.7">~{AO}</text>
<text x="149.4" y="156.9">R7</text>
<text x="159.5" y="156.9">A7</text>
<text x="63" y="164.5">~{KI}</text>
<text x="63" y="167">ME</text>
<text x="75" y="163.2">AI</text>
<text x="137.4" y="166.7">File: RegA.kicad_sch</text>
<text x="137.9" y="163.2">AI</text>
<text x="63" y="169.6">~{MIL}</text>
<text x="63" y="172.1">~{MIH} FLAG_C</text>
<text x="69.7" y="169.6">FLAG_N</text>
<text x="159.5" y="172.1">FLAG_C</text>
<text x="159.5" y="169.6">FLAG_N</text>
<text x="169.3" y="169.6">~{EO}</text>
<text x="170.9" y="172.1">ES</text>
<text x="63" y="177.2">~{RO}</text>
<text x="63" y="174.7">RI</text>
<text x="69.9" y="174.7">FLAG_Z</text>
<text x="159" y="178.8">File: ALU.kicad_sch</text>
<text x="159.5" y="174.7">FLAG_Z</text>
<text x="170.8" y="174.7">EC</text>
<text x="62.6" y="180.7">File: IR.kicad_sch</text>
<text x="63" y="187.4">~{RO}</text>
<text x="63" y="189.9">RI</text>
<text x="72" y="187.4">BUS0</text>
<text x="72" y="189.9">BUS1</text>
<text x="137.9" y="187.4">BUS0</text>
<text x="137.9" y="189.9">BUS1</text>
<text x="63" y="197.5">ME</text>
<text x="63" y="192.4">~{MIH}</text>
<text x="63" y="195">~{MIL}</text>
<text x="72" y="192.4">BUS2</text>
<text x="72" y="195">BUS3</text>
<text x="72" y="197.5">BUS4</text>
<text x="137.9" y="192.4">BUS2</text>
<text x="137.9" y="195">BUS3</text>
<text x="137.9" y="197.5">BUS4</text>
<text x="147.4" y="197.5">~{CIL}</text>
<text x="149.2" y="195">CE</text>
<text x="63" y="200.1">~{KI}</text>
<text x="72" y="200.1">BUS5</text>
<text x="72" y="202.6">BUS6</text>
<text x="137.9" y="200.1">BUS5</text>
<text x="137.9" y="202.6">BUS6</text>
<text x="146.6" y="202.6">~{COL}</text>
<text x="147.2" y="200.1">~{CIH}</text>
<text x="62.4" y="208.7">File: RAM.kicad_sch</text>
<text x="72" y="205.1">BUS7</text>
<text x="137.5" y="208.7">File: PC.kicad_sch</text>
<text x="137.9" y="205.1">BUS7</text>
<text x="146.4" y="205.1">~{COH}</text>
</g>
</svg>
